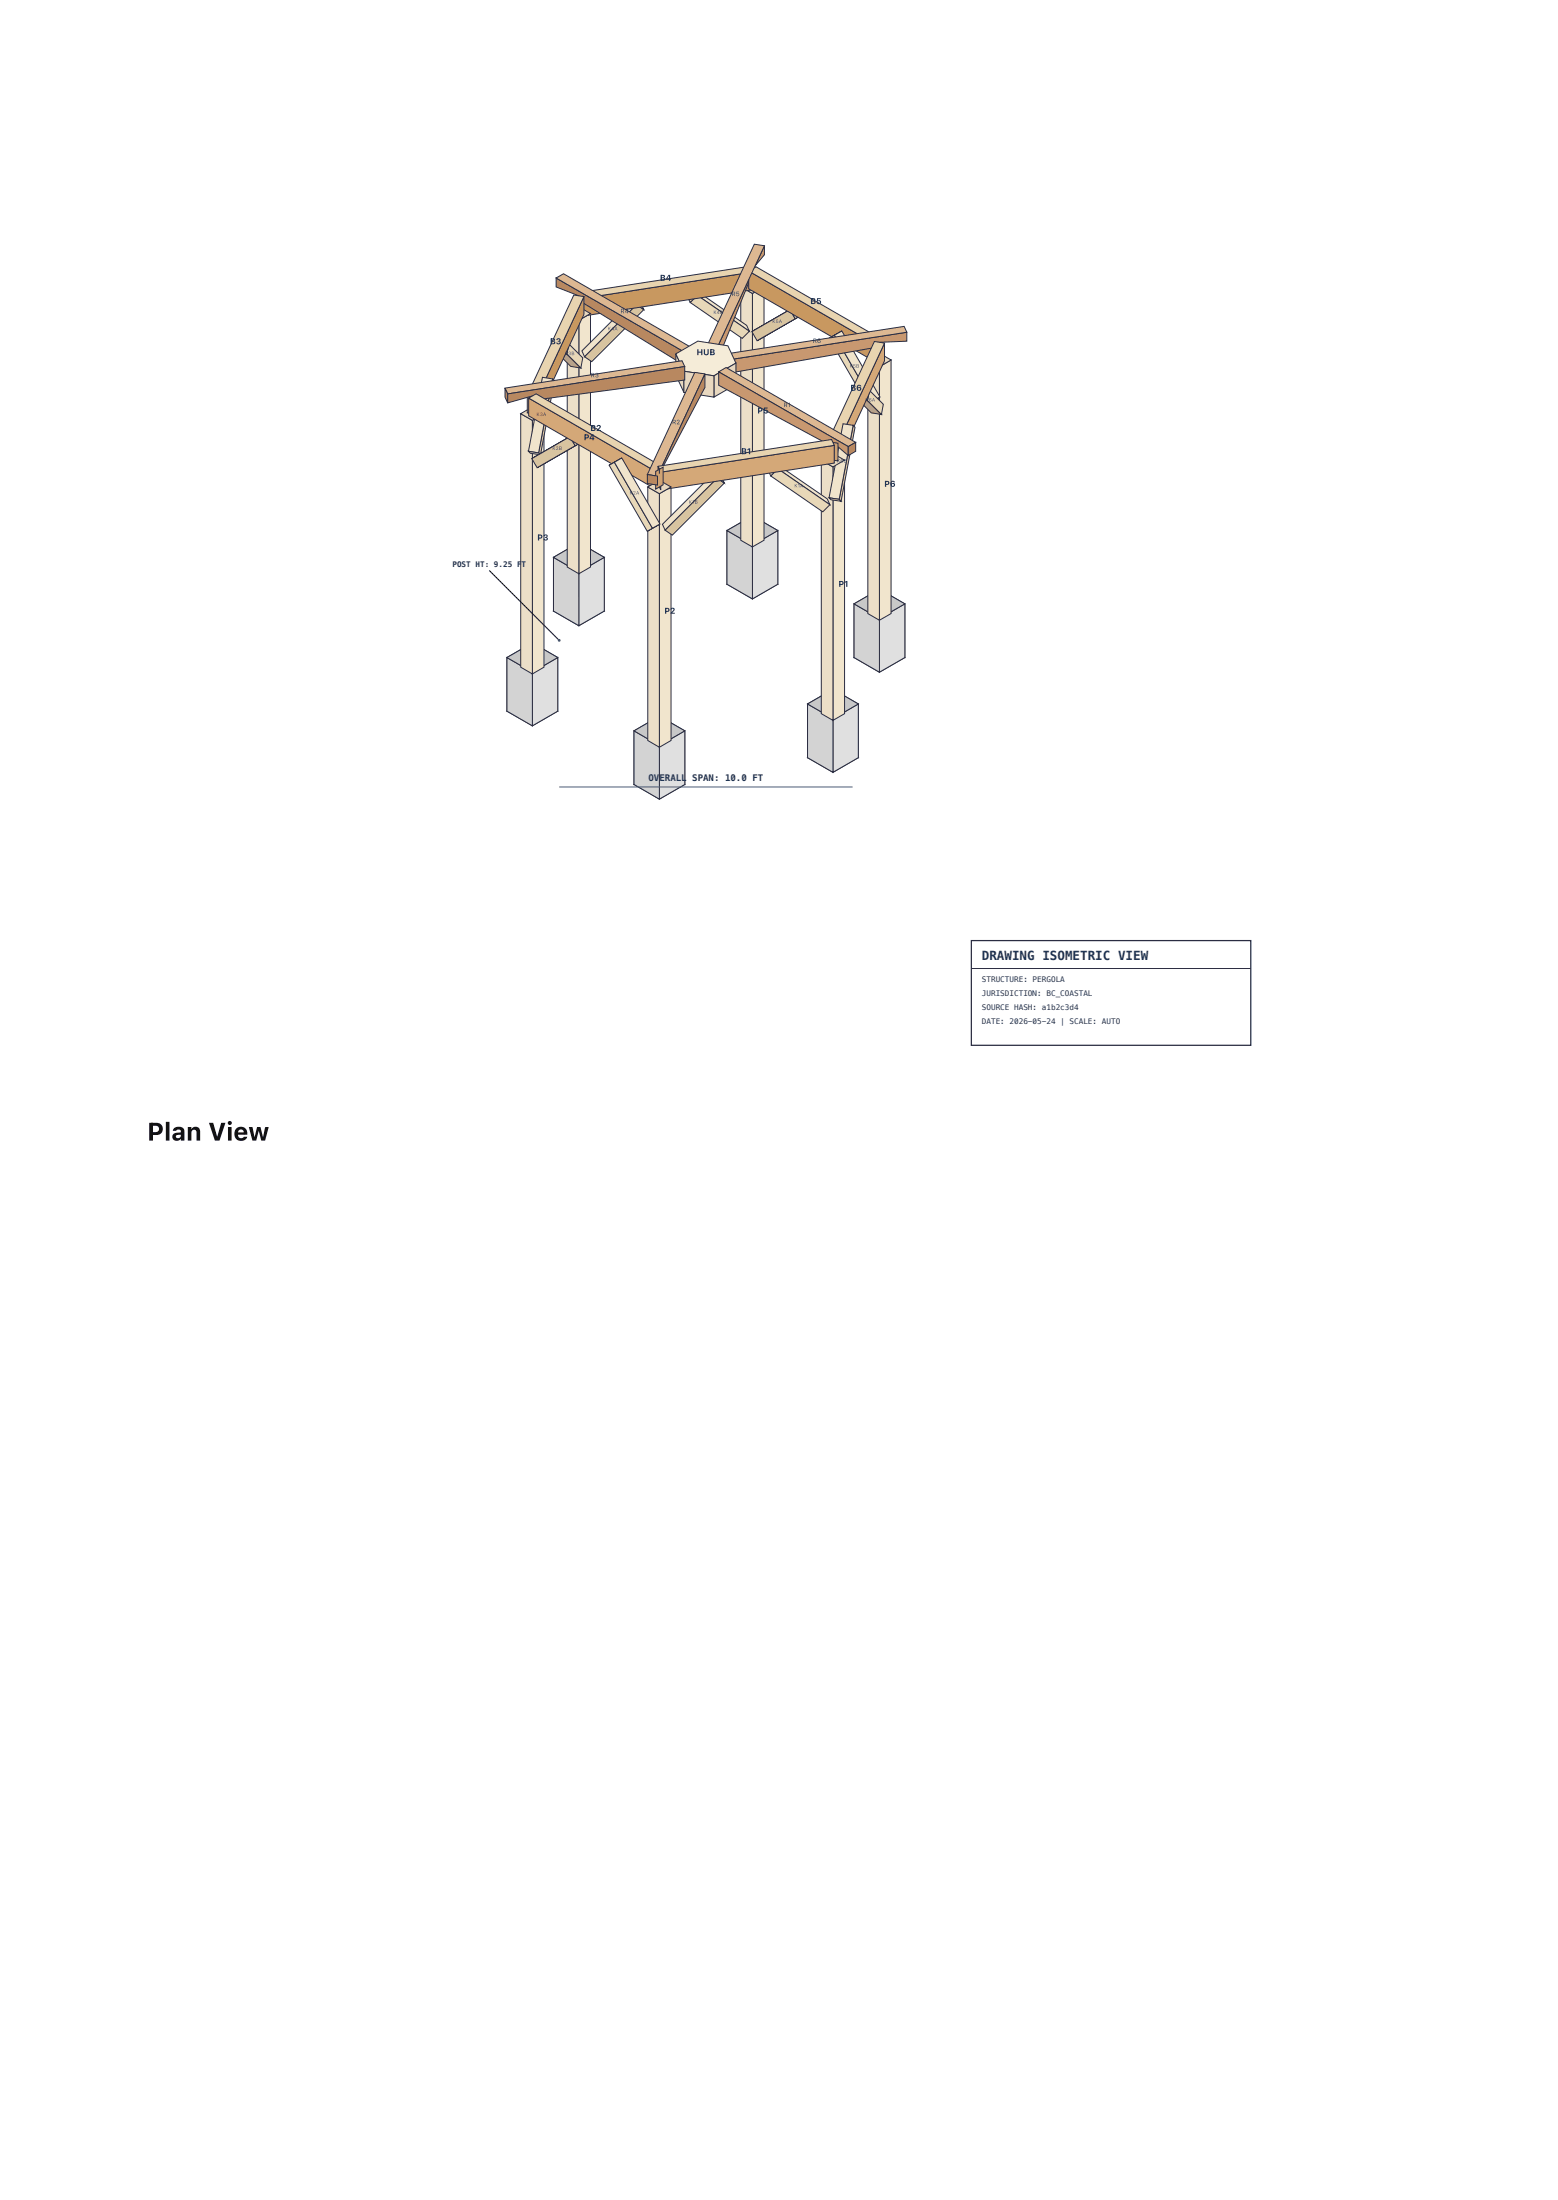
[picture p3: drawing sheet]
<svg xmlns="http://www.w3.org/2000/svg" width="210mm" height="297mm" viewBox="0 0 210 297" stroke-linecap="round" stroke-linejoin="round" font-family="sans-serif">
<path d="M98.1 78.9l3.4-2 3.4 2-3.4 2z" fill="#c8c8c8"/>
<path d="M98.1 78.9l3.4-2 3.4 2-3.4 2z" fill="none" stroke="#2b2d42" stroke-width=".13"/>
<path d="M98.1 71.6l3.4-2v7.3l-3.4 2z" fill="#b0b0b0"/>
<path d="M98.1 71.6l3.4-2v7.3l-3.4 2z" fill="none" stroke="#2b2d42" stroke-width=".13"/>
<path d="M101.5 69.6l3.4 2v7.3l-3.4-2z" fill="#c0c0c0"/>
<path d="M101.5 69.6l3.4 2v7.3l-3.4-2z" fill="none" stroke="#2b2d42" stroke-width=".13"/>
<path d="M101.5 73.6l3.4-2v7.3l-3.4 2z" fill="#e0e0e0"/>
<path d="M101.5 73.6l3.4-2v7.3l-3.4 2z" fill="none" stroke="#2b2d42" stroke-width=".13"/>
<path d="M98.1 71.6l3.4 2v7.3l-3.4-2z" fill="#d3d3d3"/>
<path d="M98.1 71.6l3.4 2v7.3l-3.4-2z" fill="none" stroke="#2b2d42" stroke-width=".13"/>
<path d="M98.1 71.6l3.4-2 3.4 2-3.4 2z" fill="#c8c8c8"/>
<path d="M98.1 71.6l3.4-2 3.4 2-3.4 2z" fill="none" stroke="#2b2d42" stroke-width=".13"/>
<path d="M74.7 82.5l3.4-2 3.4 2-3.4 2z" fill="#c8c8c8"/>
<path d="M74.7 82.5l3.4-2 3.4 2-3.4 2z" fill="none" stroke="#2b2d42" stroke-width=".13"/>
<path d="M74.7 75.2l3.4-1.9v7.2l-3.4 2z" fill="#b0b0b0"/>
<path d="M74.7 75.2l3.4-1.9v7.2l-3.4 2z" fill="none" stroke="#2b2d42" stroke-width=".13"/>
<path d="M78.1 73.3l3.4 1.9v7.3l-3.4-2z" fill="#c0c0c0"/>
<path d="M78.1 73.3l3.4 1.9v7.3l-3.4-2z" fill="none" stroke="#2b2d42" stroke-width=".13"/>
<path d="M78.1 77.2l3.4-2v7.3l-3.4 2z" fill="#e0e0e0"/>
<path d="M78.1 77.2l3.4-2v7.3l-3.4 2z" fill="none" stroke="#2b2d42" stroke-width=".13"/>
<path d="M74.7 75.2l3.4 2v7.3l-3.4-2z" fill="#d3d3d3"/>
<path d="M74.7 75.2l3.4 2v7.3l-3.4-2z" fill="none" stroke="#2b2d42" stroke-width=".13"/>
<path d="M74.7 75.2l3.4-1.9 3.4 1.9-3.4 2z" fill="#c8c8c8"/>
<path d="M74.7 75.2l3.4-1.9 3.4 1.9-3.4 2z" fill="none" stroke="#2b2d42" stroke-width=".13"/>
<path d="M115.2 88.8l3.5-2 3.4 2-3.4 2z" fill="#c8c8c8"/>
<path d="M115.2 88.8l3.5-2 3.4 2-3.4 2z" fill="none" stroke="#2b2d42" stroke-width=".13"/>
<path d="M115.2 81.5l3.5-2v7.3l-3.5 2z" fill="#b0b0b0"/>
<path d="M115.2 81.5l3.5-2v7.3l-3.5 2z" fill="none" stroke="#2b2d42" stroke-width=".13"/>
<path d="M118.7 79.5l3.4 2v7.3l-3.4-2z" fill="#c0c0c0"/>
<path d="M118.7 79.5l3.4 2v7.3l-3.4-2z" fill="none" stroke="#2b2d42" stroke-width=".13"/>
<path d="M118.7 83.5l3.4-2v7.3l-3.4 2z" fill="#e0e0e0"/>
<path d="M118.7 83.5l3.4-2v7.3l-3.4 2z" fill="none" stroke="#2b2d42" stroke-width=".13"/>
<path d="M115.2 81.5l3.5 2v7.3l-3.5-2z" fill="#d3d3d3"/>
<path d="M115.2 81.5l3.5 2v7.3l-3.5-2z" fill="none" stroke="#2b2d42" stroke-width=".13"/>
<path d="M115.2 81.5l3.5-2 3.4 2-3.4 2z" fill="#c8c8c8"/>
<path d="M115.2 81.5l3.5-2 3.4 2-3.4 2z" fill="none" stroke="#2b2d42" stroke-width=".13"/>
<path d="M68.4 96l3.4-2 3.5 2-3.5 2z" fill="#c8c8c8"/>
<path d="M68.4 96l3.4-2 3.5 2-3.5 2z" fill="none" stroke="#2b2d42" stroke-width=".13"/>
<path d="M68.4 88.8l3.4-2v7.2l-3.4 2z" fill="#b0b0b0"/>
<path d="M68.4 88.8l3.4-2v7.2l-3.4 2z" fill="none" stroke="#2b2d42" stroke-width=".13"/>
<path d="M71.8 86.8l3.5 2v7.2l-3.5-2z" fill="#c0c0c0"/>
<path d="M71.8 86.8l3.5 2v7.2l-3.5-2z" fill="none" stroke="#2b2d42" stroke-width=".13"/>
<path d="M71.8 90.8l3.5-2v7.2l-3.5 2z" fill="#e0e0e0"/>
<path d="M71.8 90.8l3.5-2v7.2l-3.5 2z" fill="none" stroke="#2b2d42" stroke-width=".13"/>
<path d="M68.4 88.8l3.4 2v7.2l-3.4-2z" fill="#d3d3d3"/>
<path d="M68.4 88.8l3.4 2v7.2l-3.4-2z" fill="none" stroke="#2b2d42" stroke-width=".13"/>
<path d="M68.4 88.8l3.4-2 3.5 2-3.5 2z" fill="#c8c8c8"/>
<path d="M68.4 88.8l3.4-2 3.5 2-3.5 2z" fill="none" stroke="#2b2d42" stroke-width=".13"/>
<path d="M109 102.3l3.4-2 3.4 2-3.4 2z" fill="#c8c8c8"/>
<path d="M109 102.3l3.4-2 3.4 2-3.4 2z" fill="none" stroke="#2b2d42" stroke-width=".13"/>
<path d="M112.4 93.1l3.4 1.9v7.3l-3.4-2z" fill="#c0c0c0"/>
<path d="M112.4 93.1l3.4 1.9v7.3l-3.4-2z" fill="none" stroke="#2b2d42" stroke-width=".13"/>
<path d="M109 95l3.4-1.9v7.2l-3.4 2z" fill="#b0b0b0"/>
<path d="M109 95l3.4-1.9v7.2l-3.4 2z" fill="none" stroke="#2b2d42" stroke-width=".13"/>
<path d="M112.4 97l3.4-2v7.3l-3.4 2z" fill="#e0e0e0"/>
<path d="M112.4 97l3.4-2v7.3l-3.4 2z" fill="none" stroke="#2b2d42" stroke-width=".13"/>
<path d="M109 95l3.4 2v7.3l-3.4-2z" fill="#d3d3d3"/>
<path d="M109 95l3.4 2v7.3l-3.4-2z" fill="none" stroke="#2b2d42" stroke-width=".13"/>
<path d="M109 95l3.4-1.9 3.4 1.9-3.4 2z" fill="#c8c8c8"/>
<path d="M109 95l3.4-1.9 3.4 1.9-3.4 2z" fill="none" stroke="#2b2d42" stroke-width=".13"/>
<path d="M85.6 105.9l3.4-2 3.4 2-3.4 2z" fill="#c8c8c8"/>
<path d="M85.6 105.9l3.4-2 3.4 2-3.4 2z" fill="none" stroke="#2b2d42" stroke-width=".13"/>
<path d="M85.6 98.7l3.4-2v7.2l-3.4 2z" fill="#b0b0b0"/>
<path d="M85.6 98.7l3.4-2v7.2l-3.4 2z" fill="none" stroke="#2b2d42" stroke-width=".13"/>
<path d="M89 96.7l3.4 2v7.2l-3.4-2z" fill="#c0c0c0"/>
<path d="M89 96.7l3.4 2v7.2l-3.4-2z" fill="none" stroke="#2b2d42" stroke-width=".13"/>
<path d="M89 100.6l3.4-1.9v7.2l-3.4 2z" fill="#e0e0e0"/>
<path d="M89 100.6l3.4-1.9v7.2l-3.4 2z" fill="none" stroke="#2b2d42" stroke-width=".13"/>
<path d="M85.6 98.7l3.4 1.9v7.3l-3.4-2z" fill="#d3d3d3"/>
<path d="M85.6 98.7l3.4 1.9v7.3l-3.4-2z" fill="none" stroke="#2b2d42" stroke-width=".13"/>
<path d="M85.6 98.7l3.4-2 3.4 2-3.4 1.9z" fill="#c8c8c8"/>
<path d="M85.6 98.7l3.4-2 3.4 2-3.4 1.9z" fill="none" stroke="#2b2d42" stroke-width=".13"/>
<path d="M101.5 39.6l1.6-.9v34.2l-1.6 .9z" fill="#f1e5cd"/>
<path d="M101.5 39.6l1.6-.9v34.2l-1.6 .9z" fill="none" stroke="#2b2d42" stroke-width=".13"/>
<path d="M100 38.7l1.5 .9v34.2l-1.5-.9z" fill="#ecdfc8"/>
<path d="M100 38.7l1.5 .9v34.2l-1.5-.9z" fill="none" stroke="#2b2d42" stroke-width=".13"/>
<path d="M78.1 43.2l1.6-.9v34.3l-1.6 .9z" fill="#f1e5cd"/>
<path d="M78.1 43.2l1.6-.9v34.3l-1.6 .9z" fill="none" stroke="#2b2d42" stroke-width=".13"/>
<path d="M76.5 42.3l1.6 .9v34.3l-1.6-.9z" fill="#ecdfc8"/>
<path d="M76.5 42.3l1.6 .9v34.3l-1.6-.9z" fill="none" stroke="#2b2d42" stroke-width=".13"/>
<path d="M93.7 39.1l7.1 4.8 .3 .8-7-4.8z" fill="#f0e4cc"/>
<path d="M93.7 39.1l7.1 4.8 .3 .8-7-4.8z" fill="none" stroke="#2b2d42" stroke-width=".13"/>
<path d="M93.1 40.8l1-.9 7 4.8-.9 1z" fill="#e8d8b8"/>
<path d="M93.1 40.8l1-.9 7 4.8-.9 1z" fill="none" stroke="#2b2d42" stroke-width=".13"/>
<path d="M100 38.7l1.5-.9 1.6 .9-1.6 .9z" fill="#e8dabc"/>
<path d="M100 38.7l1.5-.9 1.6 .9-1.6 .9z" fill="none" stroke="#2b2d42" stroke-width=".13"/>
<path d="M101.5 44.8l6.1-3.6z" fill="#f0e4cc"/>
<path d="M101.5 44.8l6.1-3.6z" fill="none" stroke="#2b2d42" stroke-width=".13"/>
<path d="M102.2 46l6.1-3.5z" fill="#c0a080"/>
<path d="M102.2 46l6.1-3.5z" fill="none" stroke="#2b2d42" stroke-width=".13"/>
<path d="M101.5 44.8l5.1-3 .7 1.2-5.1 3z" fill="#d8c4a0"/>
<path d="M101.5 44.8l5.1-3 .7 1.2-5.1 3z" fill="none" stroke="#2b2d42" stroke-width=".13"/>
<path d="M93.7 39.1l.4 .8-1 .9-.3-.8z" fill="#e0d0b0"/>
<path d="M93.7 39.1l.4 .8-1 .9-.3-.8z" fill="none" stroke="#2b2d42" stroke-width=".13"/>
<path d="M78.5 47.4l7-7 .4 .7-7 7.1z" fill="#f0e4cc"/>
<path d="M78.5 47.4l7-7 .4 .7-7 7.1z" fill="none" stroke="#2b2d42" stroke-width=".13"/>
<path d="M118.7 49.5l1.5-.9v34.2l-1.5 .9z" fill="#f1e5cd"/>
<path d="M118.7 49.5l1.5-.9v34.2l-1.5 .9z" fill="none" stroke="#2b2d42" stroke-width=".13"/>
<path d="M117.1 48.6l1.6 .9v34.2l-1.6-.9z" fill="#ecdfc8"/>
<path d="M117.1 48.6l1.6 .9v34.2l-1.6-.9z" fill="none" stroke="#2b2d42" stroke-width=".13"/>
<path d="M78.9 48.2l7-7.1 1 .7-7.1 7z" fill="#d8c4a0"/>
<path d="M78.9 48.2l7-7.1 1 .7-7.1 7z" fill="none" stroke="#2b2d42" stroke-width=".13"/>
<path d="M85.5 40.4l1 .6 .4 .8-1-.7z" fill="#e0d0b0"/>
<path d="M85.5 40.4l1 .6 .4 .8-1-.7z" fill="none" stroke="#2b2d42" stroke-width=".13"/>
<path d="M78.3 40.3l23.4-3.6v2.4l-23.4 3.6z" fill="#c89860"/>
<path d="M78.3 40.3l23.4-3.6v2.4l-23.4 3.6z" fill="none" stroke="#2b2d42" stroke-width=".13"/>
<path d="M77.9 39.5l23.4-3.6 .4 .8-23.4 3.6z" fill="#e8d4b0"/>
<path d="M77.9 39.5l23.4-3.6 .4 .8-23.4 3.6z" fill="none" stroke="#2b2d42" stroke-width=".13"/>
<path d="M106.6 41.8l1-.6 .7 1.3-1 .5z" fill="#e0d0b0"/>
<path d="M106.6 41.8l1-.6 .7 1.3-1 .5z" fill="none" stroke="#2b2d42" stroke-width=".13"/>
<path d="M76.5 42.3l1.6-.9 1.6 .9-1.6 .9z" fill="#e8dabc"/>
<path d="M77.9 39.5l.4 .8v2.4l-.4-.8zM76.5 42.3l1.6-.9 1.6 .9-1.6 .9z" fill="none" stroke="#2b2d42" stroke-width=".13"/>
<path d="M78.1 39.5v3.2" fill="none" stroke="#d0a070" stroke-width=".37"/>
<path d="M103.1 33.2v1.2l-1.6 1.9v.6l-4.8 11.9v-1.8z" fill="#c89870"/>
<path d="M103.1 33.2v1.2l-1.6 1.9v.6l-4.8 11.9v-1.8z" fill="none" stroke="#2b2d42" stroke-width=".13"/>
<path d="M75.1 47.6l1.4 .2 1.9 1.9-1.4-.2z" fill="#c0a080"/>
<path d="M75.1 47.6l1.4 .2 1.9 1.9-1.4-.2z" fill="none" stroke="#2b2d42" stroke-width=".13"/>
<path d="M76.7 46.4l1.9 1.9-.2 1.4-1.9-1.9z" fill="#e8d8b8"/>
<path d="M76.7 46.4l1.9 1.9-.2 1.4-1.9-1.9z" fill="none" stroke="#2b2d42" stroke-width=".13"/>
<path d="M101 36.6l17.2 9.9v2.4l-17.2-9.9z" fill="#c89860"/>
<path d="M101 36.6l17.2 9.9v2.4l-17.2-9.9z" fill="none" stroke="#2b2d42" stroke-width=".13"/>
<path d="M101 36.6l1-.6 17.2 9.9-1 .6z" fill="#e8d4b0"/>
<path d="M101 36.6l1-.6 17.2 9.9-1 .6z" fill="none" stroke="#2b2d42" stroke-width=".13"/>
<path d="M117 54.6l1.7-1z" fill="#e0d0b0"/>
<path d="M117 54.6l1.7-1z" fill="none" stroke="#2b2d42" stroke-width=".13"/>
<path d="M111.9 45.7l1.7-1z" fill="#e0d0b0"/>
<path d="M111.9 45.7l1.7-1z" fill="none" stroke="#2b2d42" stroke-width=".13"/>
<path d="M101.8 33l1.3 .2-6.4 13.8-1.3-.2z" fill="#ddb892"/>
<path d="M101.8 33l1.3 .2-6.4 13.8-1.3-.2z" fill="none" stroke="#2b2d42" stroke-width=".13"/>
<path d="M111.9 45.7l.7-.4 5.1 8.9-.7 .4z" fill="#e8d8b8"/>
<path d="M111.9 45.7l.7-.4 5.1 8.9-.7 .4z" fill="none" stroke="#2b2d42" stroke-width=".13"/>
<path d="M112.6 45.3l1-.6 5.1 8.9-1 .6z" fill="#f0e4cc"/>
<path d="M112.6 45.3l1-.6 5.1 8.9-1 .6z" fill="none" stroke="#2b2d42" stroke-width=".13"/>
<path d="M75 37.5l17.5 10.1v1.8l-14.4-8.9v-.6l-3.1-1.2z" fill="#b88860"/>
<path d="M75 37.5l17.5 10.1v1.8l-14.4-8.9v-.6l-3.1-1.2z" fill="none" stroke="#2b2d42" stroke-width=".13"/>
<path d="M75.4 46.2l1.3 .2-.2 1.4-1.4-.2z" fill="#e0d0b0"/>
<path d="M75.4 46.2l1.3 .2-.2 1.4-1.4-.2z" fill="none" stroke="#2b2d42" stroke-width=".13"/>
<path d="M71.8 56.8l1.6-1v34.3l-1.6 .9z" fill="#f1e5cd"/>
<path d="M71.8 56.8l1.6-1v34.3l-1.6 .9z" fill="none" stroke="#2b2d42" stroke-width=".13"/>
<path d="M70.3 55.8l1.5 1v34.2l-1.5-.9z" fill="#ecdfc8"/>
<path d="M70.3 55.8l1.5 1v34.2l-1.5-.9z" fill="none" stroke="#2b2d42" stroke-width=".13"/>
<path d="M75 37.5l1-.5 17.5 10.1-1 .5z" fill="#ddb892"/>
<path d="M75 37.5l1-.5 17.5 10.1-1 .5z" fill="none" stroke="#2b2d42" stroke-width=".13"/>
<path d="M117.1 48.6l1.6-.9 1.5 .9-1.5 .9z" fill="#e8dabc"/>
<path d="M117.1 48.6l1.6-.9 1.5 .9-1.5 .9z" fill="none" stroke="#2b2d42" stroke-width=".13"/>
<path d="M118.2 46.5l1-.6v2.4l-1 .6z" fill="#d0a070"/>
<path d="M118.2 46.5l1-.6v2.4l-1 .6z" fill="none" stroke="#2b2d42" stroke-width=".13"/>
<path d="M78.8 40v2.4l-6.3 13.6v-2.4z" fill="#c89860"/>
<path d="M78.8 40v2.4l-6.3 13.6v-2.4z" fill="none" stroke="#2b2d42" stroke-width=".13"/>
<path d="M115.7 53.9l1.4 .2 1.8 1.9-1.3-.3z" fill="#c0a080"/>
<path d="M115.7 53.9l1.4 .2 1.8 1.9-1.3-.3z" fill="none" stroke="#2b2d42" stroke-width=".13"/>
<path d="M117.3 52.7l1.9 1.9-.3 1.4-1.8-1.9z" fill="#e8d8b8"/>
<path d="M117.3 52.7l1.9 1.9-.3 1.4-1.8-1.9z" fill="none" stroke="#2b2d42" stroke-width=".13"/>
<path d="M77.4 39.8l1.4 .2-6.3 13.6-1.4-.3z" fill="#e8d4b0"/>
<path d="M77.4 39.8l1.4 .2-6.3 13.6-1.4-.3z" fill="none" stroke="#2b2d42" stroke-width=".13"/>
<path d="M98.5 48.6l23.9-3.7v1.2l-3.7 .1v.6l-20.2 3.6z" fill="#c89870"/>
<path d="M98.5 48.6l23.9-3.7v1.2l-3.7 .1v.6l-20.2 3.6z" fill="none" stroke="#2b2d42" stroke-width=".13"/>
<path d="M98.1 47.8l23.9-3.7 .4 .8-23.9 3.7z" fill="#ddb892"/>
<path d="M98.1 47.8l23.9-3.7 .4 .8-23.9 3.7z" fill="none" stroke="#2b2d42" stroke-width=".13"/>
<path d="M74.6 51.2l.2 .2-1.9 10-.2-.3z" fill="#d8c4a0"/>
<path d="M74.6 51.2l.2 .2-1.9 10-.2-.3z" fill="none" stroke="#2b2d42" stroke-width=".13"/>
<path d="M95.4 46.8l1.3 .2v1.8l-1.3-.2z" fill="#c08060"/>
<path d="M95.4 46.8l1.3 .2v1.8l-1.3-.2z" fill="none" stroke="#2b2d42" stroke-width=".13"/>
<path d="M73.2 50.9l1.4 .3-1.9 9.9-1.4-.2z" fill="#f0e4cc"/>
<path d="M73.2 50.9l1.4 .3-1.9 9.9-1.4-.2z" fill="none" stroke="#2b2d42" stroke-width=".13"/>
<path d="M71.3 60.9l1.4 .2 .2 .3-1.3-.2z" fill="#e0d0b0"/>
<path d="M71.3 60.9l1.4 .2 .2 .3-1.3-.2z" fill="none" stroke="#2b2d42" stroke-width=".13"/>
<path d="M92.5 47.6l1-.5v1.8l-1 .5z" fill="#c08060"/>
<path d="M92.5 47.6l1-.5v1.8l-1 .5zM98.1 47.8l.4 .8v1.8l-.4-.8z" fill="none" stroke="#2b2d42" stroke-width=".13"/>
<path d="M98.3 47.8v2.6" fill="none" stroke="#c08060" stroke-width=".37"/>
<path d="M115.9 52.5l1.4 .2-.2 1.4-1.4-.2z" fill="#e0d0b0"/>
<path d="M115.9 52.5l1.4 .2-.2 1.4-1.4-.2z" fill="none" stroke="#2b2d42" stroke-width=".13"/>
<path d="M112.4 63l1.6-.9v34.2l-1.6 1z" fill="#f1e5cd"/>
<path d="M112.4 63l1.6-.9v34.2l-1.6 1z" fill="none" stroke="#2b2d42" stroke-width=".13"/>
<path d="M110.8 62.1l1.6 .9v34.3l-1.6-1z" fill="#ecdfc8"/>
<path d="M110.8 62.1l1.6 .9v34.3l-1.6-1z" fill="none" stroke="#2b2d42" stroke-width=".13"/>
<path d="M91.2 47.8l1.1 2.3v2.9l-1.1-2.4z" fill="#e8d8c0"/>
<path d="M91.2 47.8l1.1 2.3v2.9l-1.1-2.4z" fill="none" stroke="#2b2d42" stroke-width=".13"/>
<path d="M91.2 47.8l3-1.7 4 .6 1.1 2.3-3 1.7-4-.6z" fill="#f5ecd8"/>
<path d="M91.2 47.8l3-1.7 4 .6 1.1 2.3-3 1.7-4-.6z" fill="none" stroke="#2b2d42" stroke-width=".13"/>
<path d="M96.3 50.7l3-1.7v2.9l-3 1.7z" fill="#e8d8c0"/>
<path d="M96.3 50.7l3-1.7v2.9l-3 1.7z" fill="none" stroke="#2b2d42" stroke-width=".13"/>
<path d="M92.3 50.1l4 .6v2.9l-4-.6z" fill="#e8d8c0"/>
<path d="M92.3 50.1l4 .6v2.9l-4-.6z" fill="none" stroke="#2b2d42" stroke-width=".13"/>
<path d="M70.3 55.8l1.5-.9 1.6 .9-1.6 1z" fill="#e8dabc"/>
<path d="M70.3 55.8l1.5-.9 1.6 .9-1.6 1z" fill="none" stroke="#2b2d42" stroke-width=".13"/>
<path d="M119.4 46.3v2.4l-6.3 13.5v-2.4z" fill="#d4a878"/>
<path d="M119.4 46.3v2.4l-6.3 13.5v-2.4z" fill="none" stroke="#2b2d42" stroke-width=".13"/>
<path d="M71.8 61.9l6.1-3.5z" fill="#f0e4cc"/>
<path d="M71.8 61.9l6.1-3.5z" fill="none" stroke="#2b2d42" stroke-width=".13"/>
<path d="M72.5 63.1l6.1-3.5z" fill="#c0a080"/>
<path d="M72.5 63.1l6.1-3.5z" fill="none" stroke="#2b2d42" stroke-width=".13"/>
<path d="M68.1 52.4l23.9-3.7 .4 .8-23.9 3.7z" fill="#ddb892"/>
<path d="M68.1 52.4l23.9-3.7 .4 .8-23.9 3.7z" fill="none" stroke="#2b2d42" stroke-width=".13"/>
<path d="M71.1 53.3l1.4 .3v2.4l-1.4-.3z" fill="#d0a070"/>
<path d="M71.1 53.3l1.4 .3v2.4l-1.4-.3z" fill="none" stroke="#2b2d42" stroke-width=".13"/>
<path d="M71.8 61.9l5.1-3 .7 1.3-5.1 2.9z" fill="#d8c4a0"/>
<path d="M71.8 61.9l5.1-3 .7 1.3-5.1 2.9z" fill="none" stroke="#2b2d42" stroke-width=".13"/>
<path d="M118 46.1l1.4 .2-6.3 13.5-1.4-.2z" fill="#e8d4b0"/>
<path d="M118 46.1l1.4 .2-6.3 13.5-1.4-.2z" fill="none" stroke="#2b2d42" stroke-width=".13"/>
<path d="M68.5 53.2l23.9-3.7v1.8l-20.6 2.8v-.6l-3.3 .9z" fill="#b88860"/>
<path d="M68.5 53.2l23.9-3.7v1.8l-20.6 2.8v-.6l-3.3 .9zM71.8 53.5v.6z" fill="none" stroke="#2b2d42" stroke-width=".13"/>
<path d="M89 66.6l1.5-.9v34.3l-1.5 .9z" fill="#f1e5cd"/>
<path d="M89 66.6l1.5-.9v34.3l-1.5 .9z" fill="none" stroke="#2b2d42" stroke-width=".13"/>
<path d="M87.4 65.7l1.6 .9v34.3l-1.6-.9z" fill="#ecdfc8"/>
<path d="M87.4 65.7l1.6 .9v34.3l-1.6-.9z" fill="none" stroke="#2b2d42" stroke-width=".13"/>
<path d="M68.1 52.4l.4 .8v1.2l-.4-.8z" fill="#c08060"/>
<path d="M68.1 52.4l.4 .8v1.2l-.4-.8z" fill="none" stroke="#2b2d42" stroke-width=".13"/>
<path d="M115.1 57.4l.3 .3-1.9 10-.3-.3z" fill="#d8c4a0"/>
<path d="M115.1 57.4l.3 .3-1.9 10-.3-.3z" fill="none" stroke="#2b2d42" stroke-width=".13"/>
<path d="M113.8 57.2l1.3 .2-1.9 10-1.3-.2z" fill="#f0e4cc"/>
<path d="M113.8 57.2l1.3 .2-1.9 10-1.3-.2z" fill="none" stroke="#2b2d42" stroke-width=".13"/>
<path d="M111.9 67.2l1.3 .2 .3 .3-1.4-.2z" fill="#e0d0b0"/>
<path d="M111.9 67.2l1.3 .2 .3 .3-1.4-.2z" fill="none" stroke="#2b2d42" stroke-width=".13"/>
<path d="M76.9 58.9l1-.5 .7 1.2-1 .6z" fill="#e0d0b0"/>
<path d="M76.9 58.9l1-.5 .7 1.2-1 .6z" fill="none" stroke="#2b2d42" stroke-width=".13"/>
<path d="M97 50.2l1-.6 17.5 10.1-1 .6z" fill="#ddb892"/>
<path d="M97 50.2l1-.6 17.5 10.1-1 .6z" fill="none" stroke="#2b2d42" stroke-width=".13"/>
<path d="M97 50.2l17.5 10.1v1.2l-2.1-1.8v.6l-15.4-8.3z" fill="#c89870"/>
<path d="M97 50.2l17.5 10.1v1.2l-2.1-1.8v.6l-15.4-8.3z" fill="none" stroke="#2b2d42" stroke-width=".13"/>
<path d="M104.6 62.5l7 4.8 .4 .8-7-4.8z" fill="#f0e4cc"/>
<path d="M104.6 62.5l7 4.8 .4 .8-7-4.8z" fill="none" stroke="#2b2d42" stroke-width=".13"/>
<path d="M71.3 53.7l17.2 9.9v2.4l-17.2-9.9z" fill="#d4a878"/>
<path d="M71.3 53.7l17.2 9.9v2.4l-17.2-9.9z" fill="none" stroke="#2b2d42" stroke-width=".13"/>
<path d="M105 63.3l7 4.8-1 1-7-4.8z" fill="#e8d8b8"/>
<path d="M105 63.3l7 4.8-1 1-7-4.8z" fill="none" stroke="#2b2d42" stroke-width=".13"/>
<path d="M71.3 53.7l1-.5 17.2 9.9-1 .5z" fill="#e8d4b0"/>
<path d="M71.3 53.7l1-.5 17.2 9.9-1 .5z" fill="none" stroke="#2b2d42" stroke-width=".13"/>
<path d="M110.8 62.1l1.6-.9 1.6 .9-1.6 .9z" fill="#e8dabc"/>
<path d="M110.8 62.1l1.6-.9 1.6 .9-1.6 .9z" fill="none" stroke="#2b2d42" stroke-width=".13"/>
<path d="M87.3 71.7l1.7-1z" fill="#e0d0b0"/>
<path d="M87.3 71.7l1.7-1z" fill="none" stroke="#2b2d42" stroke-width=".13"/>
<path d="M82.2 62.8l1.7-1z" fill="#e0d0b0"/>
<path d="M82.2 62.8l1.7-1z" fill="none" stroke="#2b2d42" stroke-width=".13"/>
<path d="M82.2 62.8l.7-.4 5.1 8.9-.7 .4z" fill="#e8d8b8"/>
<path d="M82.2 62.8l.7-.4 5.1 8.9-.7 .4z" fill="none" stroke="#2b2d42" stroke-width=".13"/>
<path d="M82.9 62.4l1-.6 5.1 8.9-1 .6z" fill="#f0e4cc"/>
<path d="M82.9 62.4l1-.6 5.1 8.9-1 .6z" fill="none" stroke="#2b2d42" stroke-width=".13"/>
<path d="M93.8 50.3l1.3 .2-6.4 13.8-1.3-.2z" fill="#ddb892"/>
<path d="M93.8 50.3l1.3 .2-6.4 13.8-1.3-.2z" fill="none" stroke="#2b2d42" stroke-width=".13"/>
<path d="M111.7 59.6l1.4 .2v2.4l-1.4-.2z" fill="#d0a070"/>
<path d="M111.7 59.6l1.4 .2v2.4l-1.4-.2zM112.4 59.7v.6z" fill="none" stroke="#2b2d42" stroke-width=".13"/>
<path d="M104.6 62.5l.4 .8-1 1-.4-.8z" fill="#e0d0b0"/>
<path d="M104.6 62.5l.4 .8-1 1-.4-.8z" fill="none" stroke="#2b2d42" stroke-width=".13"/>
<path d="M96.4 63.8l.4 .8-7.1 7-.3-.8z" fill="#f0e4cc"/>
<path d="M96.4 63.8l.4 .8-7.1 7-.3-.8z" fill="none" stroke="#2b2d42" stroke-width=".13"/>
<path d="M95.1 50.5v1.8l-6.1 11.7v-.6l-.3 2.1v-1.2z" fill="#b88860"/>
<path d="M95.1 50.5v1.8l-6.1 11.7v-.6l-.3 2.1v-1.2z" fill="none" stroke="#2b2d42" stroke-width=".13"/>
<path d="M89.7 71.6l7.1-7 .9 .6-7 7z" fill="#d8c4a0"/>
<path d="M89.7 71.6l7.1-7 .9 .6-7 7z" fill="none" stroke="#2b2d42" stroke-width=".13"/>
<path d="M96.4 63.8l1 .6 .3 .8-.9-.6z" fill="#e0d0b0"/>
<path d="M96.4 63.8l1 .6 .3 .8-.9-.6z" fill="none" stroke="#2b2d42" stroke-width=".13"/>
<path d="M89.2 63.7l23.4-3.6v2.4l-23.4 3.6z" fill="#d4a878"/>
<path d="M89.2 63.7l23.4-3.6v2.4l-23.4 3.6z" fill="none" stroke="#2b2d42" stroke-width=".13"/>
<path d="M88.8 63l23.4-3.7 .4 .8-23.4 3.6z" fill="#e8d4b0"/>
<path d="M88.8 63l23.4-3.7 .4 .8-23.4 3.6z" fill="none" stroke="#2b2d42" stroke-width=".13"/>
<path d="M114.5 60.3l1-.6v1.2l-1 .6z" fill="#c08060"/>
<path d="M114.5 60.3l1-.6v1.2l-1 .6z" fill="none" stroke="#2b2d42" stroke-width=".13"/>
<path d="M87.4 65.7l1.6-.9 1.5 .9-1.5 .9z" fill="#e8dabc"/>
<path d="M87.4 65.7l1.6-.9 1.5 .9-1.5 .9zM88.8 63l.4 .7v2.4l-.4-.8z" fill="none" stroke="#2b2d42" stroke-width=".13"/>
<path d="M89 63v3.1" fill="none" stroke="#d0a070" stroke-width=".37"/>
<path d="M88.5 63.6l1-.5v2.4l-1 .5z" fill="#d0a070"/>
<path d="M88.5 63.6l1-.5v2.4l-1 .5zM89 63.4v.6z" fill="none" stroke="#2b2d42" stroke-width=".13"/>
<path d="M87.4 64.1l1.3 .2v1.2l-1.3-.2z" fill="#c08060"/>
<path d="M87.4 64.1l1.3 .2v1.2l-1.3-.2z" fill="none" stroke="#2b2d42" stroke-width=".13"/>
<path d="M75.5 106.2h39.5" fill="none" stroke="#3d5a80" stroke-width=".13"/>
<path d="M66 77l9.5 9.5z" fill="#000"/>
<g fill="#3d5a80">
<path d="M75.3 86.3l.2 .1-.1 .1zM75 86.1l.1-.1 .1 .2zM74.8 85.8l.1 .1zM74.5 85.5l.2 .1-.1 .1zM74.2 85.3l.1-.1 .1 .2zM74 85l.1 .1zM73.7 84.7l.2 .1-.1 .1zM73.4 84.5l.1-.1 .1 .2zM73.2 84.2l.1 .1zM72.9 83.9l.2 .1-.1 .1zM72.6 83.7l.1-.1 .1 .2zM72.4 83.4l.1 .1zM72.1 83.1h.1l.1 .1-.1 .1zM71.8 82.9l.1-.1 .1 .2zM71.6 82.6l.2 .1h-.1zM71.3 82.3h.1l.1 .1-.1 .1zM71 82.1l.1-.1 .1 .2zM70.8 81.8l.2 .1h-.1zM70.5 81.5h.1l.1 .1-.1 .1zM70.2 81.3l.1-.1 .1 .2zM70 81l.2 .1h-.1zM69.7 80.7h.1l.1 .1-.1 .1zM69.4 80.5l.1-.1 .1 .2zM69.2 80.2l.2 .1h-.1zM68.9 79.9h.1l.1 .1-.1 .1zM68.6 79.7l.1-.1 .1 .2zM68.4 79.4l.2 .1h-.1zM68.1 79.1h.1l.1 .1-.1 .1zM67.8 78.9l.1-.1 .1 .2zM67.6 78.6l.2 .1h-.1zM67.3 78.3h.1l.1 .1-.1 .1zM67 78.1l.1-.1 .1 .2zM66.8 77.8l.2 .1h-.1zM66.5 77.5h.1l.1 .1-.1 .1zM66.2 77.3l.1-.1 .1 .2zM66 77.1h.2z"/>
<circle cx="75.5" cy="86.5" r=".19"/>
</g>
<path d="M131.1 127h37.7v14.1h-37.7z" fill="#fff"/>
<path d="M131.1 127h37.7v14.1h-37.7z" fill="none" stroke="#2b2d42" stroke-width=".17"/>
<path d="M131.1 130.8h37.7" fill="none" stroke="#2b2d42" stroke-width=".13"/>
<text font-size="3.4" fill="#111" x="19.8" y="154">Plan View</text>
<text font-size="1.7" fill="#1d3557" x="132.5" y="129.6">DRAWING ISOMETRIC VIEW</text>
<g font-size="1.2" fill="#1d3557">
<text x="87.5" y="105.5">OV</text>
<text x="89" y="105.5">ERALL</text>
<text x="93.4" y="105.5">SPAN: 10.0 FT</text>
</g>
<g font-size="1.1" fill="#1d3557">
<text x="89" y="37.9">B4</text>
<text x="109.3" y="41">B5</text>
<text x="74.2" y="46.5">B3</text>
<text x="94" y="47.9">HUB</text>
<text x="114.7" y="52.8">B6</text>
<text x="78.8" y="59.4">P4</text>
<text x="79.6" y="58.2">B2</text>
<text x="102.2" y="55.8">P5</text>
<text x="100" y="61.3">B1</text>
<text x="119.3" y="65.7">P6</text>
<text x="72.5" y="73">P3</text>
<text x="89.6" y="82.9">P2</text>
<text x="113.1" y="79.2">P1</text>
</g>
<g font-size="1" fill="#1d3557">
<text x="61" y="76.6">POST HT: 9.25 F</text>
<text x="70.4" y="76.6">T</text>
<text x="132.5" y="132.6">STRUCTURE: PERGOLA</text>
<text x="132.5" y="134.5">JURISDICTION: BC_COASTAL</text>
<text x="132.5" y="136.4">SOURCE HASH: a1b2c3d4</text>
<text x="132.5" y="138.3">DATE: 2026-05-24 | SCALE: AUTO</text>
</g>
<g font-size=".8" fill="#1d3557">
<text x="98.7" y="40">R5</text>
<text x="83.7" y="42.3">R4</text>
<text x="109.7" y="46.3">R6</text>
<text x="79.7" y="50.9">R3</text>
<text x="90.7" y="57.3">R2</text>
<text x="105.7" y="55">R1</text>
</g>
<g font-size=".7" fill="#1d3557">
<text x="76.2" y="47.9">K</text>
<text x="76.7" y="47.9">3B</text>
<text x="82" y="44.6">K4A</text>
<text x="96.3" y="42.4">K4B</text>
<text x="104.2" y="43.6">K5A</text>
<text x="114.6" y="49.6">K5B</text>
<text x="72.4" y="56.2">K3A</text>
<text x="116.8" y="54.2">K</text>
<text x="117.2" y="54.2">6A</text>
<text x="74.5" y="60.8">K2B</text>
<text x="107.2" y="65.8">K1A</text>
<text x="112.9" y="62.4">K6B</text>
<text x="84.9" y="66.8">K2A</text>
<text x="92.9" y="68">K1B</text>
</g>
</svg>
